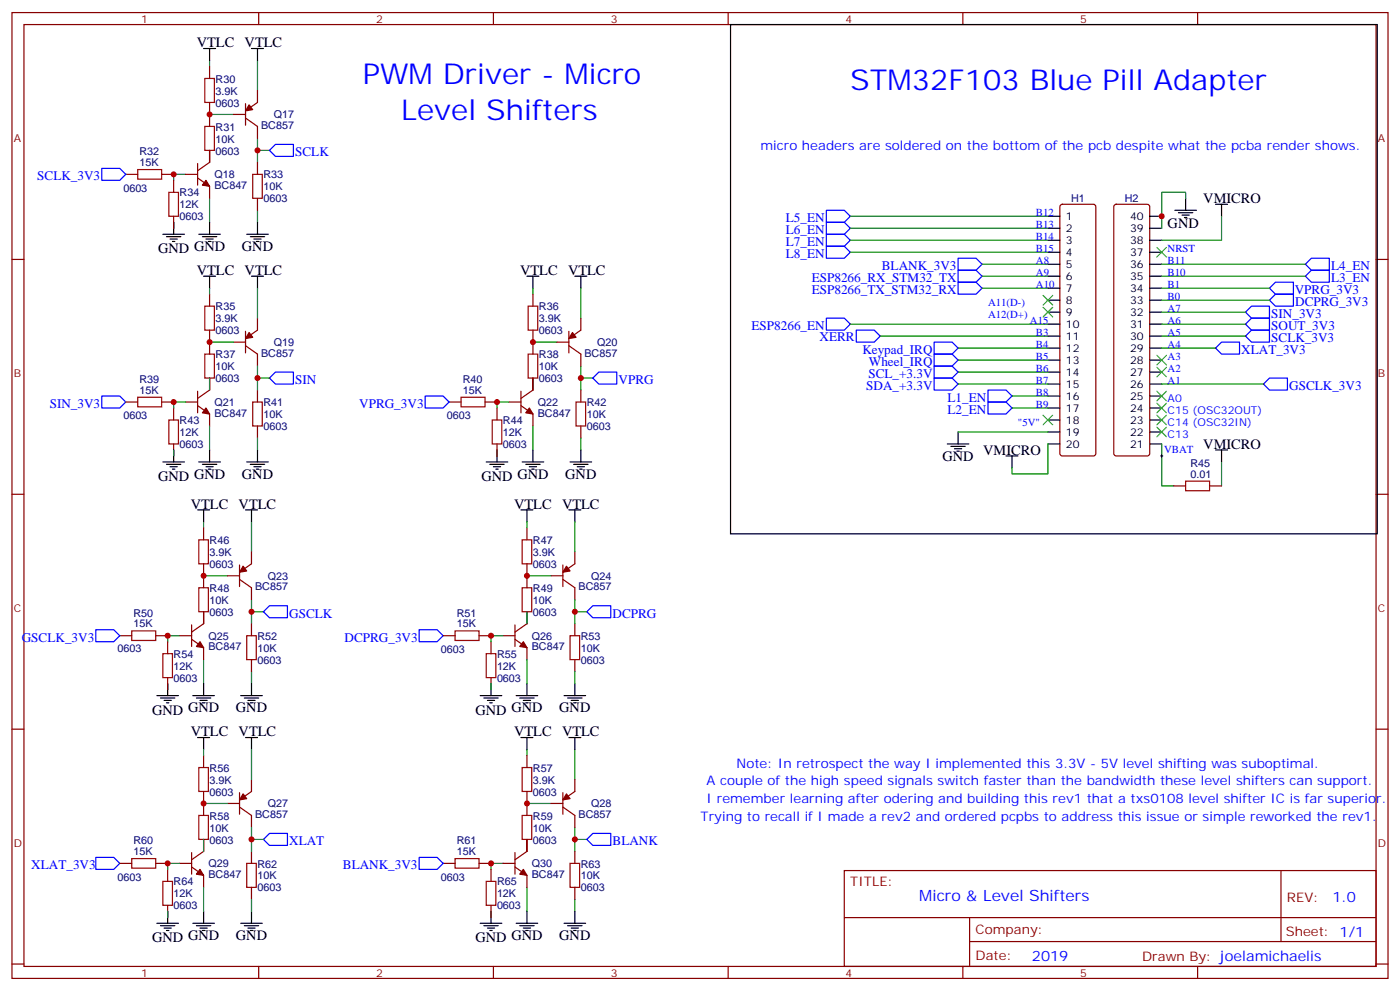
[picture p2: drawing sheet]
<svg xmlns="http://www.w3.org/2000/svg" width="412mm" height="292mm" viewBox="0 0 412 292" stroke-linecap="round" stroke-linejoin="round" font-family="sans-serif">
<g fill="none" stroke="#870000" stroke-width=".35">
<path d="M3.5 3.7h405.4v284.3h-405.4zM7.1 7.2h398.2v277.3h-398.2zM61.7 19.6v3.5M76.2 3.7v3.5M145.3 3.7v3.5M214.5 3.7v3.5M283.6 3.7v3.5M352.8 3.7v3.5M61.7 30.2v7M68.8 33.7h3.5M72.3 34.7l3.5 2.5v3.5M72.3 30.5v6.4"/>
<path d="M75.8 26.6v3.6l-3.5 2.4M37 51.3h3.6M47.6 51.3h3.6M51.2 53.1v3.5M54.7 51.3h3.5M58.2 52.4l3.5 2.5v3.5M58.2 48.2v6.3M61.7 44.3v3.5l-3.5 2.5M75.8 47.8v3.5M75.8 58.4v3.5M3.5 76.4h3.6M51.2 63.7v3.5"/>
<path d="M312.4 60.4l.5-.3h9.2l.5 .3 .2 .5v72.6l-.2 .5-.5 .2h-9.2l-.5-.2-.2-.5v-72.6zM328.3 60.4l.5-.3h9.2l.5 .3 .2 .5v72.6l-.3 .5-.4 .2h-9.2l-.5-.2-.2-.5v-72.6zM405.3 76.4h3.6M61.7 86.6v3.5M61.7 97.2v7M72.3 97.5v6.4M75.8 93.7v3.5l-3.5 2.5M157 86.6v3.5M157 97.2v7M167.6 97.5v6.4M171.1 93.7v3.5l-3.5 2.5M37 118.4h3.6"/>
<path d="M47.6 118.4h3.6M54.7 118.4h3.5M58.2 119.4l3.5 2.5v3.5M58.2 115.2v6.3M61.7 111.3v3.5l-3.5 2.5M68.8 100.7h3.5M72.3 101.8l3.5 2.4v3.6M75.8 114.8v3.6M132.3 118.4h3.5M142.9 118.4h3.5M149.9 118.4h3.6M153.5 119.4l3.5 2.5v3.5"/>
<path d="M153.5 115.2v6.3M157 111.3v3.5l-3.5 2.5M164 100.7h3.6M167.6 101.8l3.5 2.4v3.6M171.1 114.8v3.6M51.2 120.1v3.5M51.2 130.7v3.5M75.8 125.4v3.5M146.4 120.1v3.5M146.4 130.7v3.5M171.1 125.4v3.5M3.5 145.5h3.6"/>
<path d="M60 155.4v3.5M155.2 155.4v3.5M345.7 143.1h3.5M356.3 143.1h3.5M405.3 145.5h3.6M60 166v7M67 169.5h3.6M70.6 170.6l3.5 2.4v3.6M70.6 166.3v6.4M74.1 162.5v3.5l-3.5 2.5M155.2 166v7M162.3 169.5h3.5"/>
<path d="M165.8 170.6l3.5 2.4v3.6M165.8 166.3v6.4M169.3 162.5v3.5l-3.5 2.5M35.3 187.1h3.5M45.9 187.1h3.5M49.4 188.9v3.5M49.4 199.5v3.5M52.9 187.1h3.5M56.4 188.2l3.6 2.5v3.5M56.4 184v6.3M60 180.1v3.5l-3.6 2.5M74.1 183.6v3.5"/>
<path d="M74.1 194.2v3.5M130.5 187.1h3.6M141.1 187.1h3.5M144.6 188.9v3.5M144.6 199.5v3.5M148.2 187.1h3.5M151.7 188.2l3.5 2.5v3.5M151.7 184v6.3M155.2 180.1v3.5l-3.5 2.5M169.3 183.6v3.5M169.3 194.2v3.5M3.5 214.7h3.6"/>
<path d="M405.3 214.7h3.6M60 222.4v3.6M60 233v7.1M67 236.5h3.6M70.6 237.6l3.5 2.5v3.5M70.6 233.4v6.3M74.1 229.5v3.5l-3.5 2.5M155.2 222.4v3.6M155.2 233v7.1M162.3 236.5h3.5M165.8 237.6l3.5 2.5v3.5M165.8 233.4v6.3"/>
<path d="M169.3 229.5v3.5l-3.5 2.5M35.3 254.2h3.5M45.9 254.2h3.5M49.4 255.9v3.6M52.9 254.2h3.5M56.4 255.2l3.6 2.5v3.5M56.4 251v6.4M60 247.1v3.5l-3.6 2.5M74.1 250.6v3.6M130.5 254.2h3.6M141.1 254.2h3.5M144.6 255.9v3.6"/>
<path d="M148.2 254.2h3.5M151.7 255.2l3.5 2.5v3.5M151.7 251v6.4M155.2 247.1v3.5l-3.5 2.5M169.3 250.6v3.6M248.7 256.3h156.6v28.2h-156.6zM377.3 256.3v20.9M49.4 266.5v3.6M74.1 261.2v3.6M144.6 266.5v3.6M169.3 261.2v3.6M248.7 270.1h156.5"/>
<path d="M285.6 277.2h119.6M285.6 270.1v14.2M3.5 283.8h3.6M76.2 284.5v3.5M145.3 284.5v3.5M214.5 284.5v3.5M283.6 284.5v3.5M352.8 284.5v3.5M405.3 283.8h3.6"/>
</g>
<g fill="none" stroke="#00f" stroke-width=".35">
<path d="M30 49.6h5.3l1.7 1.7-1.7 1.8h-5.3zM79.4 44.3l1.7-1.8h5.3v3.5h-5.3zM243.4 72.5h5.3l1.8 1.8-1.8 1.7h-5.3zM243.4 69h5.3l1.8 1.7-1.8 1.8h-5.3zM243.4 65.4h5.3l1.8 1.8-1.8 1.8h-5.3zM243.4 61.9h5.3l1.8 1.8-1.8 1.7h-5.3zM282.2 76h5.3l1.8 1.8-1.8 1.8h-5.3zM282.2 79.6h5.3l1.8 1.7-1.8 1.8h-5.3zM386.3 76h5.3v3.6h-5.3l-1.8-1.8zM386.3 79.6h5.3v3.5h-5.3l-1.8-1.8zM243.4 93.7h5.3l1.8 1.7-1.8 1.8h-5.3zM252.2 97.2h5.3l1.8 1.8-1.8 1.7h-5.3z"/>
<path d="M282.2 83.1h5.3l1.8 1.7-1.8 1.8h-5.3zM366.9 91.9l1.8-1.8h5.2v3.6h-5.2zM368.7 93.7h5.2v3.5h-5.2l-1.8-1.8zM368.7 97.2h5.2v3.5h-5.2l-1.8-1.7zM373.9 84.8l1.8-1.7h5.3v3.5h-5.3zM375.7 86.6h5.3v3.5h-5.3l-1.8-1.7zM30 116.6h5.3l1.7 1.8-1.7 1.7h-5.3zM81.1 109.5h5.3v3.6h-5.3l-1.7-1.8zM125.2 116.6h5.3l1.8 1.8-1.8 1.7h-5.3zM174.6 111.3l1.8-1.8h5.3v3.6h-5.3zM275.2 104.2h5.3l1.7 1.8-1.7 1.8h-5.3zM275.2 100.7h5.3l1.7 1.8-1.7 1.7h-5.3z"/>
<path d="M275.2 111.3h5.3l1.7 1.8-1.7 1.7h-5.3zM275.2 107.8h5.3l1.7 1.7-1.7 1.8h-5.3zM291 114.8h5.3l1.8 1.8-1.8 1.8h-5.3zM291 118.4h5.3l1.8 1.7-1.8 1.8h-5.3zM358.1 102.5l1.7-1.8h5.3v3.5h-5.3zM373.9 111.3h5.3v3.5h-5.3l-1.7-1.7zM79.4 178.3h5.3v3.6h-5.3l-1.8-1.8zM174.6 178.3h5.3v3.6h-5.3l-1.7-1.8zM28.2 185.4h5.3l1.8 1.7-1.8 1.8h-5.3zM123.5 185.4h5.3l1.7 1.7-1.7 1.8h-5.3zM28.2 252.4h5.3l1.8 1.8-1.8 1.7h-5.3zM79.4 245.4h5.3v3.5h-5.3l-1.8-1.8z"/>
<path d="M123.5 252.4h5.3l1.7 1.8-1.7 1.7h-5.3zM174.6 245.4h5.3v3.5h-5.3l-1.7-1.8z"/>
</g>
<g fill="none" stroke="#000" stroke-width=".35">
<path d="M60 14.3h3.5M61.7 14.3v3.5M74.1 14.3h3.5M75.8 14.3v3.5M215.2 7.2h190.5v150h-190.5zM349.2 58.4v3.5M48 69h6.3M49 69.7h4.3M50.1 70.4h2.1M50.8 71.1h.7M51.2 65.4v3.6M58.6 69h6.3"/>
<path d="M59.6 69.7h4.3M60.7 70.4h2.1M61.4 71.1h.7M61.7 65.4v3.6M72.7 69h6.3M73.7 69.7h4.3M74.8 70.4h2.1M75.5 71.1h.7M75.8 65.4v3.6M308.7 63.7h3.5M308.7 67.2h3.5M308.7 70.7h3.5"/>
<path d="M308.7 74.3h3.5M308.7 77.8h3.5M338.7 63.7h3.5M338.7 67.2h3.5M338.7 70.7h3.5M338.7 74.3h3.5M338.7 77.8h3.5M346.1 61.9h6.3M347.1 62.6h4.3M348.2 63.3h2.1M348.9 64h.7M358.1 60.1h3.5"/>
<path d="M359.8 60.1v3.6M60 81.3h3.5M61.7 81.3v3.5M74.1 81.3h3.5M75.8 81.3v3.5M155.2 81.3h3.5M157 81.3v3.5M169.3 81.3h3.6M171.1 81.3v3.5M308.7 81.3h3.5M308.7 84.8h3.5M308.7 88.4h3.5"/>
<path d="M308.7 91.9h3.5M308.7 95.4h3.5M308.7 99h3.5M338.7 81.3h3.5M338.7 84.8h3.5M338.7 88.4h3.5M338.7 91.9h3.5M338.7 95.4h3.5M338.7 99h3.5M308.7 102.5h3.5M308.7 106h3.5M308.7 109.5h3.5"/>
<path d="M308.7 113.1h3.5M308.7 116.6h3.5M338.7 102.5h3.5M338.7 106h3.5M338.7 109.5h3.5M338.7 113.1h3.5M338.7 116.6h3.5M48 136h6.3M49 136.7h4.3M50.1 137.4h2.1M50.8 138.1h.7M51.2 132.5v3.5"/>
<path d="M58.6 136h6.3M59.6 136.7h4.3M60.7 137.4h2.1M61.4 138.1h.7M61.7 132.5v3.5M72.7 136h6.3M73.7 136.7h4.3M74.8 137.4h2.1M75.5 138.1h.7M75.8 132.5v3.5M143.2 136h6.4M144.3 136.7h4.2"/>
<path d="M145.3 137.4h2.2M146 138.1h.8M146.4 132.5v3.5M153.8 136h6.4M154.9 136.7h4.2M155.9 137.4h2.1M156.6 138.1h.7M157 132.5v3.5M167.9 136h6.4M169 136.7h4.2M170 137.4h2.2M170.7 138.1h.7"/>
<path d="M171.1 132.5v3.5M279 130.7h6.4M280.1 131.4h4.2M281.2 132.1h2.1M281.9 132.8h.7M282.2 127.2v3.5M296.3 134.2h3.6M298.1 134.2v3.6M308.7 120.1h3.5M308.7 123.6h3.5M308.7 127.2h3.5M308.7 130.7h3.5"/>
<path d="M338.7 120.1h3.5M338.7 123.6h3.5M338.7 127.2h3.5M338.7 130.7h3.5M358.1 132.5h3.5M359.8 132.5v3.5M58.2 150.1h3.5M60 150.1v3.5M72.3 150.1h3.5M74.1 150.1v3.5M153.5 150.1h3.5M155.2 150.1v3.5"/>
<path d="M167.6 150.1h3.5M169.3 150.1v3.5M46.2 204.8h6.4M47.3 205.5h4.2M48.3 206.2h2.1M49 206.9h.7M49.4 201.3v3.5M56.8 204.8h6.3M57.9 205.5h4.2M58.2 217.1h3.5M58.9 206.2h2.1M59.6 206.9h.7"/>
<path d="M60 201.3v3.5M60 217.1v3.6M70.9 204.8h6.4M72 205.5h4.2M72.3 217.1h3.5M73 206.2h2.1M73.7 206.9h.7M74.1 201.3v3.5M74.1 217.1v3.6M141.5 204.8h6.3M142.5 205.5h4.3M143.6 206.2h2.1"/>
<path d="M144.3 206.9h.7M144.6 201.3v3.5M152 204.8h6.4M153.1 205.5h4.2M153.5 217.1h3.5M154.2 206.2h2.1M154.9 206.9h.7M155.2 201.3v3.5M155.2 217.1v3.6M166.2 204.8h6.3M167.2 205.5h4.2M167.6 217.1h3.5"/>
<path d="M168.3 206.2h2.1M169 206.9h.7M169.3 201.3v3.5M169.3 217.1v3.6M46.2 271.8h6.4M47.3 272.5h4.2M48.3 273.2h2.1M49 273.9h.7M49.4 268.3v3.5M56.8 271.8h6.3M57.9 272.5h4.2M58.9 273.2h2.1"/>
<path d="M59.6 273.9h.7M60 268.3v3.5M70.9 271.8h6.4M72 272.5h4.2M73 273.2h2.1M73.7 273.9h.7M74.1 268.3v3.5M141.5 271.8h6.3M142.5 272.5h4.3M143.6 273.2h2.1M144.3 273.9h.7M144.6 268.3v3.5"/>
<path d="M152 271.8h6.4M153.1 272.5h4.2M154.2 273.2h2.1M154.9 273.9h.7M155.2 268.3v3.5M166.2 271.8h6.3M167.2 272.5h4.2M168.3 273.2h2.1M169 273.9h.7M169.3 268.3v3.5"/>
</g>
<g fill="none" stroke="#008700" stroke-width=".35">
<path d="M61.7 17.8v1.8M75.8 17.8v8.8M61.7 33.7h7.1M54.7 51.3h-3.5v1.8M61.7 44.3v3.5M61.7 58.4v7M75.8 40.7v7.1M75.8 44.3h3.6M349.2 58.4v-1.8h-7v10.6M51.2 65.4v1.8M75.8 61.9v3.5M250.5 63.7h58.2"/>
<path d="M250.5 67.2h58.2M250.5 70.7h58.2M250.5 74.3h58.2M289.3 77.8h19.4M342.2 77.8h42.3M359.8 63.7v7h-17.6M61.7 84.8v1.8M75.8 84.8v8.9M157 84.8v1.8M171.1 84.8v8.9M250.5 95.4h58.2M259.3 99h49.4"/>
<path d="M289.3 81.3h19.4M289.3 84.8h19.4M342.2 99h24.7M342.2 95.4h24.7M342.2 91.9h24.7M342.2 81.3h42.3M342.2 84.8h31.7M342.2 88.4h31.7M54.7 118.4h-3.5v1.7M61.7 111.3v3.5M61.7 100.7h7.1M75.8 107.8v7"/>
<path d="M75.8 111.3h3.6M149.9 118.4h-3.5v1.7M157 100.7h7M157 111.3v3.5M171.1 111.3h3.5M171.1 107.8v7M282.2 113.1h26.5M282.2 109.5h26.5M282.2 106h26.5M282.2 102.5h26.5M298.1 116.6h10.6M342.2 113.1h30"/>
<path d="M342.2 102.5h15.9M51.2 132.5v1.7M61.7 125.4v7.1M75.8 128.9v3.6M146.4 132.5v1.7M157 125.4v7.1M171.1 128.9v3.6M282.2 127.2h26.5M298.1 120.1h10.6M308.7 130.7v8.8h-10.6v-1.7M342.2 130.7v12.4h3.5M359.8 136v7.1"/>
<path d="M60 153.6v1.8M74.1 153.6v8.9M155.2 153.6v1.8M169.3 153.6v8.9M60 169.5h7M74.1 176.6v7M155.2 169.5h7.1M169.3 176.6v7M52.9 187.1h-3.5v1.8M60 180.1v3.5M60 194.2v7.1M74.1 197.7v3.6"/>
<path d="M74.1 180.1h3.5M148.2 187.1h-3.6v1.8M155.2 180.1v3.5M155.2 194.2v7.1M169.3 180.1h3.6M169.3 197.7v3.6M49.4 201.3v1.7M144.6 201.3v1.7M60 220.7v1.7M60 236.5h7M74.1 220.7v8.8M155.2 236.5h7.1"/>
<path d="M155.2 220.7v1.7M169.3 220.7v8.8M52.9 254.2h-3.5v1.7M60 247.1v3.5M74.1 243.6v7M74.1 247.1h3.5M148.2 254.2h-3.6v1.7M155.2 247.1v3.5M169.3 247.1h3.6M169.3 243.6v7M49.4 268.3v1.8M60 261.2v7.1"/>
<path d="M74.1 264.8v3.5M144.6 268.3v1.8M155.2 261.2v7.1M169.3 264.8v3.5"/>
</g>
<g fill="none" stroke="#3c3" stroke-width=".35">
<path d="M340.8 72.8l2.8 2.9M343.6 72.8l-2.8 2.9M307.3 87l2.8 2.8M307.3 90.5l2.8 2.8M310.1 87l-2.8 2.8M310.1 90.5l-2.8 2.8M340.8 104.6l2.8 2.8M340.8 108.1l2.8 2.8M340.8 118.7l2.8 2.8M340.8 115.2l2.8 2.8M343.6 104.6l-2.8 2.8M343.6 108.1l-2.8 2.8"/>
<path d="M343.6 118.7l-2.8 2.8M343.6 115.2l-2.8 2.8M307.3 122.2l2.8 2.9M310.1 122.2l-2.8 2.9M340.8 125.8l2.8 2.8M340.8 122.2l2.8 2.9M343.6 125.8l-2.8 2.8M343.6 122.2l-2.8 2.9"/>
</g>
<g fill="none" stroke="#a10000" stroke-width=".35">
<path d="M60.3 23.1h2.8v7.1h-2.8zM60.3 37.2h2.8v7.1h-2.8zM40.6 49.9h7v2.8h-7zM49.7 56.6h2.9v7.1h-2.9zM74.4 51.3h2.9v7.1h-2.9zM60.3 90.1h2.8v7.1h-2.8zM155.6 90.1h2.8v7.1h-2.8zM40.6 116.9h7v2.9h-7zM60.3 104.2h2.8v7.1h-2.8zM74.4 118.4h2.9v7h-2.9zM135.8 116.9h7.1v2.9h-7.1zM155.6 104.2h2.8v7.1h-2.8z"/>
<path d="M169.7 118.4h2.8v7h-2.8zM49.7 123.6h2.9v7.1h-2.9zM145 123.6h2.8v7.1h-2.8zM58.6 158.9h2.8v7.1h-2.8zM153.8 158.9h2.8v7.1h-2.8zM349.2 141.6h7.1v2.9h-7.1zM58.6 173h2.8v7.1h-2.8zM153.8 173h2.8v7.1h-2.8zM38.8 185.7h7.1v2.9h-7.1zM48 192.4h2.8v7.1h-2.8zM72.7 187.1h2.8v7.1h-2.8zM134.1 185.7h7v2.9h-7z"/>
<path d="M143.2 192.4h2.8v7.1h-2.8zM167.9 187.1h2.8v7.1h-2.8zM58.6 226h2.8v7h-2.8zM153.8 226h2.8v7h-2.8zM38.8 252.8h7.1v2.8h-7.1zM48 259.5h2.8v7h-2.8zM58.6 240.1h2.8v7h-2.8zM72.7 254.2h2.8v7h-2.8zM134.1 252.8h7v2.8h-7zM143.2 259.5h2.8v7h-2.8zM153.8 240.1h2.8v7h-2.8zM167.9 254.2h2.8v7h-2.8z"/>
</g>
<g fill="#870000" stroke="#870000" stroke-width=".35">
<path d="M60.7 120.1l1 1.8-2.1-.4z"/>
<path d="M73.4 97.9l1 1.4-2.1 .4z"/>
<path d="M73.4 30.9l1 1.4-2.1 .3z"/>
<path d="M60.7 53.1l1 1.8-2.1-.4z"/>
<path d="M58.9 255.9l1.1 1.8-2.1-.3z"/>
<path d="M71.6 233.7l1.1 1.4-2.1 .4z"/>
<path d="M71.6 166.7l1.1 1.4-2.1 .4z"/>
<path d="M58.9 188.9l1.1 1.8-2.1-.4z"/>
<path d="M154.2 188.9l1 1.8-2.1-.4z"/>
<path d="M166.9 166.7l1 1.4-2.1 .4z"/>
<path d="M166.9 233.7l1 1.4-2.1 .4z"/>
<path d="M154.2 255.9l1 1.8-2.1-.3z"/>
<path d="M168.6 97.9l1.1 1.4-2.1 .4z"/>
<path d="M155.9 120.1l1.1 1.8-2.1-.4z"/>
</g>
<path d="M341.8 134.2h.7M342.2 133.9v.7" fill="none" stroke="#000" stroke-width=".29"/>
<g fill="#c00">
<circle cx="144.6" cy="187.1" r=".88"/>
<circle cx="155.2" cy="169.5" r=".88"/>
<circle cx="169.3" cy="180.1" r=".88"/>
<circle cx="169.3" cy="247.1" r=".88"/>
<circle cx="155.2" cy="236.5" r=".88"/>
<circle cx="144.6" cy="254.2" r=".88"/>
<circle cx="146.4" cy="118.4" r=".88"/>
<circle cx="157" cy="100.7" r=".88"/>
<circle cx="171.1" cy="111.3" r=".88"/>
<circle cx="51.2" cy="51.3" r=".88"/>
<circle cx="61.7" cy="33.7" r=".88"/>
<circle cx="75.8" cy="44.3" r=".88"/>
<circle cx="75.8" cy="111.3" r=".88"/>
<circle cx="61.7" cy="100.7" r=".88"/>
<circle cx="51.2" cy="118.4" r=".88"/>
<circle cx="342.2" cy="63.7" r=".88"/>
<circle cx="49.4" cy="254.2" r=".88"/>
<circle cx="60" cy="236.5" r=".88"/>
<circle cx="74.1" cy="247.1" r=".88"/>
<circle cx="74.1" cy="180.1" r=".88"/>
<circle cx="60" cy="169.5" r=".88"/>
<circle cx="49.4" cy="187.1" r=".88"/>
</g>
<g font-size="8.5" fill="#00f">
<text x="106.9" y="24.6">PWM Driver - Micro</text>
<text x="250.5" y="26.6">STM32F103 Blue Pill Adapter</text>
<text x="118.2" y="35.5">Level Shifters</text>
</g>
<text font-size="4.6" fill="#00f" x="270.8" y="265.3">Micro &amp; Level Shifters</text>
<g font-size="4.2">
<text x="58" y="13.9">VTLC</text>
<text x="72.1" y="13.9">VTLC</text>
<text x="354.5" y="59.8">VMICRO</text>
<text x="344" y="67.2">GND</text>
<text x="46.6" y="74.6">GND GND</text>
<text x="71.3" y="73.9">GND</text>
<text x="58" y="81">VTLC</text>
<text x="72.1" y="81">VTLC</text>
<text x="153.2" y="81">VTLC</text>
<text x="167.3" y="81">VTLC</text>
<text x="277.6" y="135.6">GND</text>
<text x="289.6" y="133.9">VMICRO</text>
<text x="354.5" y="132.1">VMICRO</text>
<text x="46.6" y="141.6">GND GND</text>
<text x="71.3" y="140.9">GND</text>
<text x="141.8" y="141.6">GND GND</text>
<text x="166.5" y="140.9">GND</text>
<text x="56.2" y="149.8">VTLC</text>
<text x="70.3" y="149.8">VTLC</text>
<text x="151.4" y="149.8">VTLC</text>
<text x="165.6" y="149.8">VTLC</text>
<text x="69.5" y="209.7">GND</text>
<text x="164.7" y="209.7">GND</text>
<text x="44.8" y="210.4">GND GND</text>
<text x="140.1" y="210.4">GND GND</text>
<text x="56.2" y="216.8">VTLC</text>
<text x="70.3" y="216.8">VTLC</text>
<text x="151.4" y="216.8">VTLC</text>
<text x="165.6" y="216.8">VTLC</text>
<text x="44.8" y="277.5">GND GND</text>
<text x="69.5" y="276.8">GND</text>
<text x="140.1" y="277.5">GND GND</text>
<text x="164.7" y="276.8">GND</text>
</g>
<g font-size="4.2" fill="#00f">
<text x="392.5" y="265.6">1.0</text>
<text x="304" y="282.9">2019</text>
</g>
<g font-size="3.9" fill="#00f">
<text x="87" y="46">SCLK</text>
<text x="224" y="44.3">micro headers are soldered on the bottom of the pcb despite what the pcba render shows.</text>
<text x="11" y="53.1">SCLK_3V3</text>
<text x="231.5" y="65.4">L5_EN</text>
<text x="231.5" y="69">L6_EN</text>
<text x="231.5" y="76">L8_EN</text>
<text x="231.5" y="72.5">L7_EN</text>
<text x="239.1" y="83.1">ESP8266_RX_STM32_TX</text>
<text x="259.8" y="79.6">BLANK_3V3</text>
<text x="392.1" y="79.6">L4_EN</text>
<text x="392.1" y="83.1">L3_EN</text>
<text x="239.1" y="86.6">ESP8266_TX_STM32_RX</text>
<text x="381.4" y="86.5">VPRG_3V3</text>
<text x="374.5" y="93.7">SIN_3V3</text>
<text x="381.5" y="90.1">DCPRG_3V3</text>
<text x="221.4" y="97.2">ESP8266_EN</text>
<text x="241.4" y="100.5">XERR</text>
<text x="374.5" y="97.2">SOUT_3V3</text>
<text x="374.5" y="100.7">SCLK_3V3</text>
<text x="254" y="104.2">Keypad_IRQ</text>
<text x="256" y="107.8">Wheel_IRQ</text>
<text x="365.7" y="104.2">XLAT_3V3</text>
<text x="87" y="113.1">SIN</text>
<text x="182.2" y="113.1">VPRG</text>
<text x="255.8" y="111.3">SCL_+3.3V</text>
<text x="255.2" y="114.8">SDA_+3.3V</text>
<text x="279.1" y="118.4">L1_EN</text>
<text x="379.8" y="114.8">GSCLK_3V3</text>
<text x="14.6" y="120.1">SIN_3V3</text>
<text x="105.8" y="120.1">VPRG_3V3</text>
<text x="279.1" y="121.9">L2_EN</text>
<text x="85.2" y="181.9">GSCLK</text>
<text x="180.4" y="181.9">DCPRG</text>
<text x="6.4" y="188.9">GSCLK_3V3</text>
<text x="101.5" y="188.9">DCPRG_3V3</text>
<text x="217" y="226">Note: In retrospect the way I implemented this 3.3V - 5V level shifting was suboptimal.</text>
<text x="208.1" y="231.2">A couple of the high speed signals switch faster than the bandwidth these level shifters can support.</text>
<text x="208.1" y="236.5">I remember learning after odering and building this rev1 that a txs0108 level shifter IC is far superior.</text>
<text x="206.4" y="241.8">Trying to recall if I made a rev2 and ordered pcpbs to address this issue or simple reworked the rev1.</text>
<text x="85.2" y="248.9">XLAT</text>
<text x="180.4" y="248.9">BLANK</text>
<text x="9.2" y="255.9">XLAT_3V3</text>
<text x="101" y="255.9">BLANK_3V3</text>
</g>
<g font-size="3.9" fill="#800">
<text x="250.5" y="260.9">TITLE:</text>
<text x="379.1" y="265.6">REV:</text>
<text x="287.4" y="275.1">Company:</text>
<text x="378.7" y="275.7">Sheet: 1/1</text>
<text x="287.4" y="282.8">Date:</text>
<text x="336.4" y="282.8">Drawn By: joelamichaelis</text>
</g>
<g font-size="3.2" fill="#800">
<text x="41.6" y="6.7">1</text>
<text x="110.8" y="6.7">2</text>
<text x="179.9" y="6.7">3</text>
<text x="249.1" y="6.7">4</text>
<text x="318.2" y="6.7">5</text>
<text x="4.1" y="41.8">A</text>
<text x="405.9" y="41.8">A</text>
<text x="4.1" y="110.9">B</text>
<text x="405.9" y="110.9">B</text>
<text x="4.1" y="180.1">C</text>
<text x="405.9" y="180.1">C</text>
<text x="4.1" y="249.2">D</text>
<text x="405.9" y="249.2">D</text>
<text x="41.6" y="287.5">1</text>
<text x="110.8" y="287.5">2</text>
<text x="179.9" y="287.5">3</text>
<text x="249.1" y="287.5">4</text>
<text x="318.2" y="287.5">5</text>
</g>
<g font-size="3.2" fill="#000080">
<text x="63.5" y="27.9">3.9K</text>
<text x="63.5" y="24.3">R30</text>
<text x="63.5" y="31.4">0603</text>
<text x="80.6" y="34.8">Q17</text>
<text x="63.5" y="42">10K</text>
<text x="63.5" y="38.4">R31</text>
<text x="76.9" y="38">BC857</text>
<text x="41.1" y="45.7">R32</text>
<text x="63.5" y="45.5">0603</text>
<text x="41.1" y="48.9">15K</text>
<text x="63.1" y="52.5">Q18</text>
<text x="77.6" y="52.5">R33</text>
<text x="36.3" y="56.4">0603</text>
<text x="52.9" y="57.8">R34</text>
<text x="63.1" y="55.7">BC847</text>
<text x="77.6" y="56.1">10K</text>
<text x="77.6" y="59.6">0603</text>
<text x="315.5" y="59.5">H1</text>
<text x="331.3" y="59.5">H2</text>
<text x="52.9" y="61.4">12K</text>
<text x="52.9" y="64.9">0603</text>
<text x="63.5" y="94.9">3.9K</text>
<text x="63.5" y="91.4">R35</text>
<text x="158.7" y="94.9">3.9K</text>
<text x="158.7" y="91.4">R36</text>
<text x="63.5" y="98.4">0603</text>
<text x="80.6" y="101.8">Q19</text>
<text x="158.7" y="98.4">0603</text>
<text x="175.9" y="101.8">Q20</text>
<text x="63.5" y="105.5">R37</text>
<text x="76.9" y="105">BC857</text>
<text x="158.7" y="105.5">R38</text>
<text x="172.2" y="105">BC857</text>
<text x="41.1" y="112.7">R39</text>
<text x="63.5" y="109">10K</text>
<text x="63.5" y="112.5">0603</text>
<text x="136.3" y="112.7">R40</text>
<text x="158.7" y="109">10K</text>
<text x="158.7" y="112.5">0603</text>
<text x="41.1" y="115.9">15K</text>
<text x="63.1" y="119.5">Q21</text>
<text x="77.6" y="119.6">R41</text>
<text x="136.3" y="115.9">15K</text>
<text x="158.4" y="119.5">Q22</text>
<text x="172.9" y="119.6">R42</text>
<text x="36.3" y="123.4">0603</text>
<text x="52.9" y="124.9">R43</text>
<text x="63.1" y="122.7">BC847</text>
<text x="77.6" y="123.1">10K</text>
<text x="131.6" y="123.4">0603</text>
<text x="148.2" y="124.9">R44</text>
<text x="158.4" y="122.7">BC847</text>
<text x="172.9" y="123.1">10K</text>
<text x="52.9" y="128.4">12K</text>
<text x="52.9" y="131.9">0603</text>
<text x="77.6" y="126.6">0603</text>
<text x="148.2" y="128.4">12K</text>
<text x="148.2" y="131.9">0603</text>
<text x="172.9" y="126.6">0603</text>
<text x="350.7" y="137.4">R45</text>
<text x="350.7" y="140.6">0.01</text>
<text x="61.7" y="160.1">R46</text>
<text x="157" y="160.1">R47</text>
<text x="61.7" y="163.7">3.9K</text>
<text x="61.7" y="167.2">0603</text>
<text x="157" y="163.7">3.9K</text>
<text x="157" y="167.2">0603</text>
<text x="75.2" y="173.8">BC857</text>
<text x="78.9" y="170.6">Q23</text>
<text x="170.4" y="173.8">BC857</text>
<text x="174.1" y="170.6">Q24</text>
<text x="61.7" y="177.8">10K</text>
<text x="61.7" y="174.3">R48</text>
<text x="157" y="177.8">10K</text>
<text x="157" y="174.3">R49</text>
<text x="39.3" y="184.7">15K</text>
<text x="39.3" y="181.5">R50</text>
<text x="61.7" y="181.3">0603</text>
<text x="134.6" y="184.7">15K</text>
<text x="134.6" y="181.5">R51</text>
<text x="157" y="181.3">0603</text>
<text x="61.4" y="191.5">BC847</text>
<text x="61.4" y="188.3">Q25</text>
<text x="75.8" y="191.9">10K</text>
<text x="75.8" y="188.4">R52</text>
<text x="156.6" y="191.5">BC847</text>
<text x="156.6" y="188.3">Q26</text>
<text x="171.1" y="191.9">10K</text>
<text x="171.1" y="188.4">R53</text>
<text x="34.6" y="192.1">0603</text>
<text x="51.2" y="197.2">12K</text>
<text x="51.2" y="193.7">R54</text>
<text x="75.8" y="195.4">0603</text>
<text x="129.8" y="192.2">0603</text>
<text x="146.4" y="197.2">12K</text>
<text x="146.4" y="193.7">R55</text>
<text x="171.1" y="195.4">0603</text>
<text x="51.2" y="200.7">0603</text>
<text x="146.4" y="200.7">0603</text>
<text x="61.7" y="227.2">R56</text>
<text x="157" y="227.2">R57</text>
<text x="61.7" y="230.7">3.9K</text>
<text x="157" y="230.7">3.9K</text>
<text x="61.7" y="234.2">0603</text>
<text x="78.9" y="237.7">Q27</text>
<text x="157" y="234.2">0603</text>
<text x="174.1" y="237.7">Q28</text>
<text x="61.7" y="244.8">10K</text>
<text x="61.7" y="241.3">R58</text>
<text x="75.2" y="240.8">BC857</text>
<text x="157" y="244.8">10K</text>
<text x="157" y="241.3">R59</text>
<text x="170.4" y="240.8">BC857</text>
<text x="39.3" y="251.7">15K</text>
<text x="39.3" y="248.5">R60</text>
<text x="61.7" y="248.3">0603</text>
<text x="134.6" y="251.7">15K</text>
<text x="134.6" y="248.5">R61</text>
<text x="157" y="248.3">0603</text>
<text x="61.4" y="255.3">Q29</text>
<text x="75.8" y="255.4">R62</text>
<text x="156.6" y="255.3">Q30</text>
<text x="171.1" y="255.4">R63</text>
<text x="34.6" y="259.3">0603</text>
<text x="51.2" y="260.7">R64</text>
<text x="61.4" y="258.5">BC847</text>
<text x="75.8" y="258.9">10K</text>
<text x="75.8" y="262.4">0603</text>
<text x="129.8" y="259.3">0603</text>
<text x="146.4" y="260.7">R65</text>
<text x="156.6" y="258.5">BC847</text>
<text x="171.1" y="258.9">10K</text>
<text x="171.1" y="262.4">0603</text>
<text x="51.2" y="264.2">12K</text>
<text x="51.2" y="267.7">0603</text>
<text x="146.4" y="264.2">12K</text>
<text x="146.4" y="267.7">0603</text>
</g>
<g font-size="3.2" fill="#00f">
<text x="305.2" y="63.7">B12</text>
<text x="305.2" y="67.2">B13</text>
<text x="305.2" y="70.7">B14</text>
<text x="305.2" y="77.8">A8</text>
<text x="305.2" y="74.3">B15</text>
<text x="344" y="74.3">NRST</text>
<text x="344" y="77.8">B11</text>
<text x="305.2" y="81.3">A9</text>
<text x="344" y="81.3">B10</text>
<text x="305.2" y="84.8">A10</text>
<text x="344" y="88.4">B0</text>
<text x="344" y="84.8">B1</text>
<text x="291" y="93.7">A12(D+)</text>
<text x="291" y="90.1">A11(D-)</text>
<text x="303.4" y="95.4">A15</text>
<text x="344" y="95.4">A6</text>
<text x="344" y="91.9">A7</text>
<text x="305.2" y="99">B3</text>
<text x="344" y="99">A5</text>
<text x="305.2" y="102.5">B4</text>
<text x="305.2" y="106">B5</text>
<text x="344" y="106">A3</text>
<text x="344" y="102.5">A4</text>
<text x="305.2" y="109.5">B6</text>
<text x="305.2" y="113.1">B7</text>
<text x="344" y="109.5">A2</text>
<text x="344" y="113.1">A1</text>
<text x="305.2" y="116.6">B8</text>
<text x="344" y="118.4">A0</text>
<text x="299.9" y="125.4">&quot;5V&quot;</text>
<text x="305.2" y="120.1">B9</text>
<text x="344" y="125.4">C14 (OSC32IN)</text>
<text x="344" y="121.9">C15 (OSC32OUT)</text>
<text x="344" y="128.9">C13</text>
<text x="342.9" y="133.3">VBAT</text>
</g>
<g font-size="3.2">
<text x="314" y="64.7">1</text>
<text x="332.9" y="64.7">40</text>
<text x="314" y="68.3">2</text>
<text x="314" y="71.8">3</text>
<text x="332.9" y="68.3">39</text>
<text x="332.9" y="71.8">38</text>
<text x="314" y="75.3">4</text>
<text x="332.9" y="75.3">37</text>
<text x="314" y="78.8">5</text>
<text x="314" y="82.4">6</text>
<text x="332.9" y="78.8">36</text>
<text x="332.9" y="82.4">35</text>
<text x="314" y="85.9">7</text>
<text x="314" y="89.4">8</text>
<text x="332.9" y="85.9">34</text>
<text x="332.9" y="89.4">33</text>
<text x="314" y="93">9</text>
<text x="332.9" y="93">32</text>
<text x="314" y="96.5">10</text>
<text x="314" y="100">11</text>
<text x="332.9" y="96.5">31</text>
<text x="332.9" y="100">30</text>
<text x="314" y="103.5">12</text>
<text x="314" y="107.1">13</text>
<text x="332.9" y="103.5">29</text>
<text x="332.9" y="107.1">28</text>
<text x="314" y="110.6">14</text>
<text x="332.9" y="110.6">27</text>
<text x="314" y="114.1">15</text>
<text x="314" y="117.7">16</text>
<text x="332.9" y="114.1">26</text>
<text x="332.9" y="117.7">25</text>
<text x="314" y="121.2">17</text>
<text x="314" y="124.7">18</text>
<text x="332.9" y="121.2">24</text>
<text x="332.9" y="124.7">23</text>
<text x="314" y="128.2">19</text>
<text x="314" y="131.8">20</text>
<text x="332.9" y="128.2">22</text>
<text x="332.9" y="131.8">21</text>
</g>
</svg>
